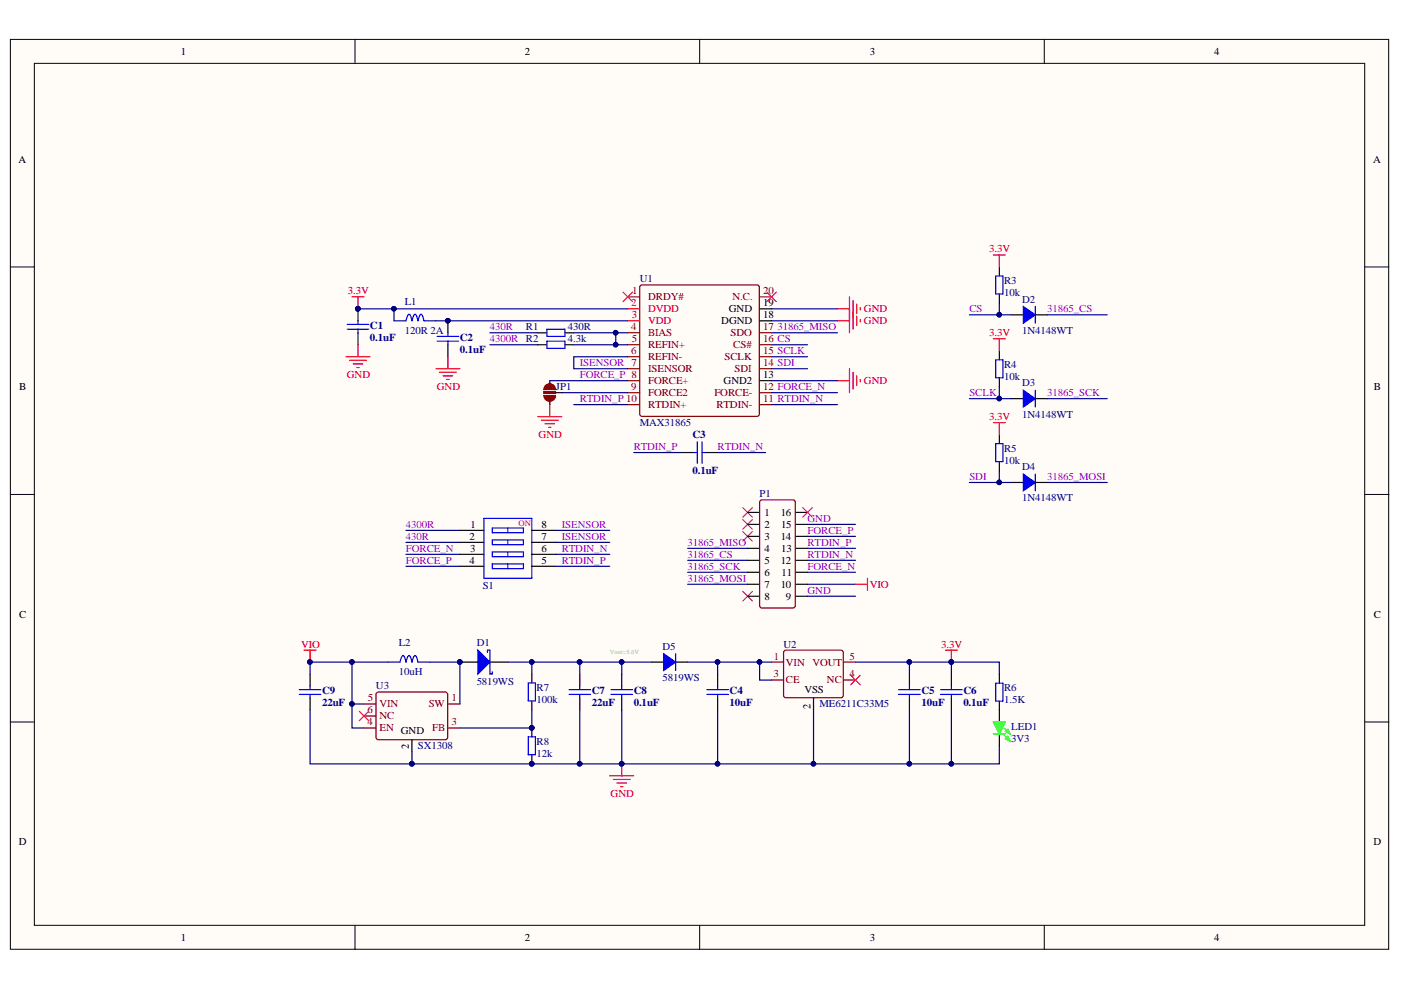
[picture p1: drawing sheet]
<svg xmlns="http://www.w3.org/2000/svg" width="297mm" height="210mm" viewBox="0 0 297 210" stroke-linecap="round" stroke-linejoin="round" font-family="sans-serif">
<g fill="#fffcf8" stroke="#000" stroke-width=".21">
<path d="M2.2 8.4h292.2v192.9h-292.2z"/>
<path d="M7.3 13.4h282v182.8h-282z"/>
</g>
<path d="M75.3 8.4v5M148.3 8.4v5M221.4 8.4v5M2.2 56.6h5.1M289.4 56.6h5.1M2.2 104.8h5.1M289.4 104.8h5.1M2.2 153.1h5.1M289.4 153.1h5.1M75.3 196.2v5.1M148.3 196.2v5.1M221.4 196.2v5.1" fill="none" stroke="#000" stroke-width=".21"/>
<g fill="none" stroke="#800" stroke-width=".25">
<path d="M133.1 62.9h2.5M133.1 70.6h2.5M133.1 73.1h2.5M133.1 75.6h2.5M133.1 78.2h2.5M135.7 60.7l.4-.3h24.4l.4 .3 .1 27.1-.3 .4-24.6 .1-.4-.3zM161 62.9h2.6M161 70.6h2.6M161 73.1h2.6M161 75.6h2.6M161 78.2h2.6M133.1 80.7h2.5"/>
<path d="M133.1 83.3h2.5M133.1 85.8h2.5M161 83.3h2.6M161 85.8h2.6M77.2 149.3h2.5M77.2 154.3h2.5M77.2 151.8h2.5M79.8 147l.4-.3 14.5 .1 .2 .4-.1 9.4-.4 .2h-14.4l-.3-.5zM95 149.3h2.5M95 154.3h2.5"/>
</g>
<g fill="none" stroke="#f00" stroke-width=".25">
<path d="M73.4 75.6h5M74.1 76.4h3.6M74.9 77.2h2M75.7 77.9h.5M75.9 73.1v2.5M92.4 78.2h5.1M93.2 78.9h3.5M93.9 79.7h2.1M95 75.6v2.6M133.1 65.5h2.5M133.1 68h2.5M177.6 65.5h2.5"/>
<path d="M177.6 68h2.5M180.1 62.9v7.7M180.1 78.2v5.1M180.9 63.7v6.1M180.9 78.9v3.6M181.6 64.5v2M181.6 67v2M181.6 79.7v2M182.4 65.2v.5M182.4 67.8v.5M94.7 80.5h.5M114 88.3h5.1"/>
<path d="M114.8 89.1h3.5M115.6 89.9h2M116.3 90.6h.5M116.6 85.8v2.5M177.6 80.7h2.5M182.4 80.5v.5M64.5 137.8h2.5M65.7 137.8v2.6"/>
</g>
<g fill="none" stroke="#000" stroke-width=".25">
<path d="M75.9 65.5v2.5M75.9 70.6v2.5M95 68v2.6M95 73.1v2.5M114 70.6h1.9M114 73.1h1.9M119.8 70.6h1.9M119.8 73.1h1.9M161 68h2.6M161 65.5h2.6M116.6 80.7v.6M116.6 85.2v.6"/>
<path d="M117.8 83.3h1.3M144.5 95.9h2.6M149.6 95.9h2.6M161 80.7h2.6M97.5 112.5h5.1M97.5 115h5.1M97.5 117.5h5.1M112.8 112.5h5M112.8 115h5M112.8 117.5h5M97.5 120.1h5.1M112.8 120.1h5"/>
<path d="M65.7 142.9v2.6M65.7 148v2.5M87.3 156.9v2.5M97.5 140.4h3.8M103.9 140.4h3.8"/>
</g>
<g fill="none" stroke="#f00" stroke-width=".21">
<path d="M132.1 61.9l2 2.1M134.1 61.9l-2 2.1M162.6 61.9l2 2.1M164.6 61.9l-2 2.1M157.5 107.6l2 2.1M157.5 110.2l2 2M157.5 112.7l2 2M159.5 107.6l-2 2.1M159.5 110.2l-2 2M159.5 112.7l-2 2M157.5 125.4l2 2M159.5 125.4l-2 2"/>
<path d="M76.2 150.8l2 2M78.2 150.8l-2 2"/>
</g>
<g fill="none" stroke="#00f" stroke-width=".25">
<path d="M73.6 69.8h4.6M73.6 68.8h4.6M75.9 68v.8M75.9 69.8v.8M86.1 68l.1-.5a.81 .81 0 0 1 .6-.9l.5 1.4 .2-.5a.81 .81 0 0 1 .6-.9l.5 1.4 .1-.5a.81 .81 0 0 1 .7-.9l.5 1.4M92.7 72.3h4.6M92.7 71.3h4.6M95 70.6v.7M95 72.3v.8M116 69.8h3.8v1.5h-3.8zM116 72.3h3.8v1.6h-3.8zM147.1 95.9h.7"/>
<path d="M147.8 93.7v4.5M148.8 95.9h.8M148.8 93.7v4.5M102.6 109.9h10.2v12.7h-10.2zM104.4 111.9h6.6v1.1h-6.6zM104.4 114.5h6.6v1h-6.6zM104.4 117h6.6v1h-6.6zM104.4 119.6h6.6v1h-6.6zM107.7 111.9v1.1M107.7 114.5v1M107.7 117v1M107.7 119.6v1"/>
<path d="M63.5 146.2h4.5M63.5 147.2h4.5M65.7 145.5v.7M65.7 147.2v.8M84.8 140.4l.1-.5a.81 .81 0 0 1 .7-.9l.5 1.4 .1-.5a.81 .81 0 0 1 .6-.9l.5 1.4 .2-.5a.81 .81 0 0 1 .6-.9l.5 1.4"/>
</g>
<g fill="#000080" stroke="#000080" stroke-width=".21">
<circle cx="75.9" cy="65.5" r=".49"/>
<circle cx="94.9" cy="68" r=".48"/>
<circle cx="65.7" cy="140.4" r=".49"/>
<circle cx="97.5" cy="140.4" r=".48"/>
</g>
<path d="M83.5 68h2.6M89.9 68h2.5M82.3 140.4h2.5M88.6 140.4h2.6" fill="none" stroke="#0000bf" stroke-width=".25"/>
<g fill="#800000" stroke="#800000" stroke-width=".21">
<path d="M115.3 83.9a1.25 1.25 0 0 0 1.2 1.2 1.25 1.25 0 0 0 1.3-1.2zM115.3 83.9h1.2z" fill-rule="evenodd"/>
<path d="M115.6 81.8l-.3 .8h2.5a1.25 1.25 0 0 0-.8-1.2 1.25 1.25 0 0 0-1.4 .4zM116.5 82.6h1.3z" fill-rule="evenodd"/>
</g>
<path d="M115.3 83h2.5v.5h-2.5z" fill="#800000" stroke="#800000" stroke-width=".21"/>
<path d="M101.3 137.8l2.6 2.6-2.6 2.5z" fill="#00f"/>
<g fill="none" stroke="#00f" stroke-width=".25">
<path d="M101.3 137.8l2.6 2.6-2.6 2.5zM103.4 138.4v-.6h.5v5.1h.5v-.5M112 144.8h1.5v3.8h-1.5zM112 156.2h1.5v3.8h-1.5zM120.6 146.2h4.6M120.6 147.2h4.6M122.9 145.5v.7M122.9 147.2v.8M129.5 146.2h4.6M129.5 147.2h4.6M131.8 145.5v.7M131.8 147.2v.8"/>
<path d="M149.9 146.2h4.5M149.9 147.2h4.5M152.2 145.5v.7M152.2 147.2v.8M190.5 146.2h4.6M190.5 147.2h4.6M192.8 145.5v.7M192.8 147.2v.8M199.4 146.2h4.6M199.4 147.2h4.6M201.7 145.5v.7M201.7 147.2v.8"/>
<path d="M211.1 144.9h1.5v3.8h-1.5z"/>
</g>
<g fill="#000080" stroke="#000080" stroke-width=".21">
<circle cx="97.5" cy="140.4" r=".48"/>
<circle cx="112.7" cy="154.3" r=".48"/>
<circle cx="112.7" cy="161.9" r=".48"/>
<circle cx="201.7" cy="140.4" r=".48"/>
</g>
<g fill="none" stroke="#000" stroke-width=".25">
<path d="M112.8 142.9v1.9M112.8 148.7v1.8M112.8 154.3v1.9M122.9 142.9v2.6M122.9 148v2.5M131.8 142.9v2.6M131.8 148v2.5M152.2 142.9v2.6M152.2 148v2.5M192.8 142.9v2.6M192.8 148v2.5M201.7 142.9v2.6"/>
<path d="M201.7 148v2.5M211.9 142.9v1.9M211.9 148.7v4.4M211.9 155.6v2.6M112.8 160.1v1.9"/>
</g>
<path d="M200.4 137.8h2.6M201.7 137.8v2.6" fill="none" stroke="#f00" stroke-width=".25"/>
<path d="M210.6 153.1h2.5l-1.2 2.5z" fill="#0f0"/>
<path d="M210.6 153.1h2.5l-1.2 2.5zM212.9 154.3l1.3 1.3M212.9 155.9l1.3 1.2" fill="none" stroke="#0f0" stroke-width=".25"/>
<path d="M213.1 155.1l.6-.5 .5 1z" fill="#0f0"/>
<path d="M213.1 155.1l.6-.5 .5 1z" fill="none" stroke="#0f0" stroke-width=".25"/>
<path d="M213.1 156.6l.6-.5 .5 1z" fill="#0f0"/>
<path d="M210.6 155.6h2.5M213.1 156.6l.6-.5 .5 1z" fill="none" stroke="#0f0" stroke-width=".25"/>
<path d="M74.6 62.9h2.6M75.9 62.9v2.6" fill="none" stroke="#f00" stroke-width=".25"/>
<circle cx="75.9" cy="65.5" r=".49" fill="#000080" stroke="#000080" stroke-width=".21"/>
<g fill="none" stroke="#000" stroke-width=".25">
<path d="M158.5 108.6h2.5M158.5 111.2h2.5M158.5 113.7h2.5M158.5 116.3h2.5M158.5 118.8h2.5M168.7 108.6h2.5M168.7 111.2h2.5M168.7 113.7h2.5M168.7 116.3h2.5M168.7 118.8h2.5M158.5 121.3h2.5M158.5 123.9h2.5"/>
<path d="M158.5 126.4h2.5M168.7 121.3h2.5M168.7 123.9h2.5M168.7 126.4h2.5M138.2 140.4h2.4M143.4 140.4h2.4M172.5 148v2.5"/>
</g>
<path d="M161.1 106.2l.5-.2h6.5l.5 .2v22.2l-.2 .4-6.8 .1-.5-.2zM166.2 138.1l.4-.3 11.9 .1 .3 .5-.1 9.3-.4 .2h-11.9l-.3-.5zM163.6 140.4h2.5M163.6 144.2h2.5M178.8 140.4h2.6M178.8 144.2h2.6" fill="none" stroke="#800" stroke-width=".25"/>
<path d="M180.4 143.2l2 2M182.4 143.2l-2 2" fill="none" stroke="#f00" stroke-width=".21"/>
<path d="M140.7 138.6l2.6 1.8-2.6 1.8z" fill="#00f"/>
<path d="M140.7 138.6l2.6 1.8-2.6 1.8zM143.3 138.6v3.6" fill="none" stroke="#00f" stroke-width=".25"/>
<path d="M214.4 66.8h2.4M219.6 66.8h2.4" fill="none" stroke="#000" stroke-width=".25"/>
<path d="M217 65l2.5 1.8-2.5 1.7z" fill="#00f"/>
<path d="M211.1 58.5h1.5v3.8h-1.5zM217 65l2.5 1.8-2.5 1.7zM219.5 65v3.5" fill="none" stroke="#00f" stroke-width=".25"/>
<path d="M211.9 56.6v1.9M211.9 62.3v1.9M214.4 84.5h2.4M219.6 84.5h2.4" fill="none" stroke="#000" stroke-width=".25"/>
<path d="M210.6 54.1h2.5M211.9 54.1v2.5" fill="none" stroke="#f00" stroke-width=".25"/>
<path d="M217 82.7l2.5 1.8-2.5 1.8z" fill="#00f"/>
<path d="M211.1 76.3h1.5v3.8h-1.5zM217 82.7l2.5 1.8-2.5 1.8zM219.5 82.7v3.6" fill="none" stroke="#00f" stroke-width=".25"/>
<path d="M211.9 74.4v1.8M211.9 80.1v1.9M214.4 102.3h2.4M219.6 102.3h2.4" fill="none" stroke="#000" stroke-width=".25"/>
<path d="M210.6 71.8h2.5M211.9 71.8v2.6" fill="none" stroke="#f00" stroke-width=".25"/>
<path d="M217 100.5l2.5 1.8-2.5 1.8z" fill="#00f"/>
<path d="M211.1 94.1h1.5v3.8h-1.5zM217 100.5l2.5 1.8-2.5 1.8zM219.5 100.5v3.6" fill="none" stroke="#00f" stroke-width=".25"/>
<path d="M211.9 92.1v1.9M211.9 97.9v1.9" fill="none" stroke="#000" stroke-width=".25"/>
<path d="M210.6 89.6h2.5M211.9 89.6v2.5M181.4 123.9h2.5M183.9 122.6v2.5M129.3 164.5h5.1M130 165.3h3.6M130.8 166h2M131.6 166.8h.5M131.8 162v2.5" fill="none" stroke="#f00" stroke-width=".25"/>
<g fill="none" stroke="#000080" stroke-width=".25">
<path d="M75.9 65.5h57.2M83.5 65.5v2.5M92.4 68h40.7M103.9 73.1h10.1M103.9 70.6h10.1M121.7 73.1h8.8M121.7 70.6h8.8M133.1 75.6h-11.4v2.6h11.4M133.1 70.6h-2.6v2.5h2.6M163.6 73.1h7.6M163.6 70.6h14M163.6 78.2h7.6"/>
<path d="M163.6 75.6h7.6M163.6 68h14M163.6 65.5h14M205.5 66.8h6.4M211.9 64.2v2.6h2.5M222 66.8h12.8M116.6 80.7h16.5M119.1 83.3h14M121.7 85.8h11.4M134.4 95.9h10.1M152.2 95.9h10.1M163.6 80.7h14"/>
<path d="M163.6 83.3h14M163.6 85.8h14M205.5 84.5h6.4M211.9 99.8v2.5h2.5M211.9 82v2.5h2.5M222 84.5h12.8M86.1 117.5h11.4M86.1 115h11.4M86.1 112.5h11.4M117.8 117.5h11.5M117.8 115h11.5M117.8 112.5h11.5"/>
<path d="M145.8 118.8h12.7M145.8 116.3h12.7M171.2 118.8h10.2M171.2 116.3h10.2M171.2 113.7h10.2M171.2 111.2h10.2M205.5 102.3h6.4M222 102.3h12.8M86.1 120.1h11.4M117.8 120.1h11.5M145.8 123.9h12.7M145.8 121.3h12.7"/>
<path d="M171.2 123.9h10.2M171.2 121.3h10.2M171.2 126.4h10.2M65.7 150.5v11.5h21.6M74.6 140.4v8.9M77.2 149.3h-2.6v5h2.6M82.3 140.4h-16.6v2.5M87.3 159.4v2.6M91.2 140.4h6.3v8.9M107.7 140.4h5.1v2.5M112.8 150.5v3.8h-15.3M112.8 140.4h10.1v2.5"/>
<path d="M122.9 150.5v11.5h-35.6M122.9 140.4h8.9v2.5M131.8 150.5v11.5h-8.9M131.8 140.4h6.4M145.8 140.4h17.8M152.2 140.4v2.5M152.2 150.5v11.5M161 140.4v3.8h2.6M172.5 150.5v11.5h-40.7M181.4 140.4h30.5v2.5M192.8 150.5v11.5h-20.3M192.8 140.4v2.5"/>
<path d="M201.7 150.5v11.5h-8.9M201.7 140.4v2.5M211.9 158.2v3.8h-10.2"/>
</g>
<g fill="#000080" stroke="#000080" stroke-width=".21">
<circle cx="201.7" cy="140.4" r=".48"/>
<circle cx="87.3" cy="161.9" r=".48"/>
<circle cx="74.6" cy="140.4" r=".48"/>
<circle cx="65.7" cy="140.4" r=".49"/>
<circle cx="74.6" cy="149.2" r=".48"/>
<circle cx="75.9" cy="65.5" r=".49"/>
<circle cx="83.5" cy="65.5" r=".48"/>
<circle cx="122.9" cy="161.9" r=".49"/>
<circle cx="112.7" cy="161.9" r=".48"/>
<circle cx="97.5" cy="140.4" r=".48"/>
<circle cx="94.9" cy="68" r=".48"/>
<circle cx="112.7" cy="154.3" r=".48"/>
<circle cx="112.7" cy="140.4" r=".48"/>
<circle cx="122.9" cy="140.4" r=".49"/>
<circle cx="130.5" cy="73.1" r=".48"/>
<circle cx="130.5" cy="70.5" r=".48"/>
<circle cx="131.8" cy="161.9" r=".48"/>
<circle cx="131.8" cy="140.4" r=".48"/>
<circle cx="172.5" cy="161.9" r=".48"/>
<circle cx="152.1" cy="161.9" r=".48"/>
<circle cx="152.1" cy="140.4" r=".48"/>
<circle cx="161" cy="140.4" r=".48"/>
<circle cx="192.8" cy="161.9" r=".48"/>
<circle cx="192.8" cy="140.4" r=".48"/>
<circle cx="201.7" cy="161.9" r=".48"/>
<circle cx="211.9" cy="102.3" r=".48"/>
<circle cx="211.9" cy="84.5" r=".48"/>
<circle cx="211.9" cy="66.7" r=".48"/>
</g>
<path d="M170.2 107.6l2 2.1M172.2 107.6l-2 2.1" fill="none" stroke="#f00" stroke-width=".21"/>
<g font-size="2.3" fill="#000080">
<text x="78.4" y="69.8">C1</text>
<text x="78.4" y="72.3">0.1uF</text>
<text x="97.5" y="72.3">C2</text>
<text x="97.5" y="74.9">0.1uF</text>
<text x="146.8" y="92.9">C3</text>
<text x="146.8" y="100.5">0.1uF</text>
<text x="68.3" y="147.2">C9</text>
<text x="68.3" y="149.8">22uF</text>
<text x="125.5" y="147.2">C7</text>
<text x="125.5" y="149.8">22uF</text>
<text x="134.4" y="147.2">C8</text>
<text x="134.4" y="149.8">0.1uF</text>
<text x="154.7" y="147.2">C4</text>
<text x="154.7" y="149.8">10uF</text>
<text x="195.4" y="147.2">C5</text>
<text x="195.4" y="149.8">10uF</text>
<text x="204.3" y="147.2">C6</text>
<text x="204.3" y="149.8">0.1uF</text>
</g>
<g font-size="2.3">
<text x="171.8" y="150.3" transform="rotate(-90 171.8 150.3)">2</text>
<text x="86.7" y="158.7" transform="rotate(-90 86.7 158.7)">2</text>
</g>
<g font-size="2.2">
<text x="38.3" y="11.6">1</text>
<text x="111.3" y="11.6">2</text>
<text x="184.5" y="11.6">3</text>
<text x="257.4" y="11.6">4</text>
<text x="4" y="34.5">A</text>
<text x="291.1" y="34.5">A</text>
<text x="161.8" y="64.9">19</text>
<text x="152.9" y="68.7">DGND</text>
<text x="154.5" y="66.2">GND</text>
<text x="161.8" y="67.5">18</text>
<text x="4.1" y="82.7">B</text>
<text x="153.4" y="81.4">GND2</text>
<text x="161.8" y="80.2">13</text>
<text x="291.3" y="82.7">B</text>
<text x="99.7" y="111.9">1</text>
<text x="114.8" y="111.9">8</text>
<text x="162.1" y="109.4">1</text>
<text x="162.1" y="111.9">2</text>
<text x="165.5" y="109.4">16</text>
<text x="165.6" y="111.9">15</text>
<text x="99.5" y="114.4">2</text>
<text x="99.5" y="119.5">4</text>
<text x="99.7" y="117">3</text>
<text x="114.8" y="119.5">5</text>
<text x="114.8" y="117">6</text>
<text x="114.8" y="114.4">7</text>
<text x="162.1" y="114.4">3</text>
<text x="162.1" y="117">4</text>
<text x="162.1" y="119.5">5</text>
<text x="165.5" y="119.5">12</text>
<text x="165.5" y="114.4">14</text>
<text x="165.6" y="117">13</text>
<text x="162.1" y="122.1">6</text>
<text x="162.1" y="124.6">7</text>
<text x="165.5" y="124.6">10</text>
<text x="165.7" y="122.1">11</text>
<text x="4.1" y="130.9">C</text>
<text x="162.1" y="127.1">8</text>
<text x="166.6" y="127.1">9</text>
<text x="291.3" y="130.9">C</text>
<text x="170.6" y="146.9">VSS</text>
<text x="4" y="179.2">D</text>
<text x="291.2" y="179.2">D</text>
<text x="38.3" y="199.5">1</text>
<text x="111.3" y="199.5">2</text>
<text x="184.5" y="199.5">3</text>
<text x="257.4" y="199.5">4</text>
</g>
<g font-size="2.2" fill="#f00">
<text x="209.7" y="53.5">3.3V</text>
<text x="73.8" y="62.4">3.3V</text>
<text x="133.9" y="64.9">2</text>
<text x="134" y="67.5">3</text>
<text x="137.4" y="66.2">DVDD</text>
<text x="137.4" y="68.7">VDD</text>
<text x="183.2" y="68.7">GND</text>
<text x="183.2" y="66.2">GND</text>
<text x="209.7" y="71.3">3.3V</text>
<text x="73.5" y="80.2">GND</text>
<text x="92.6" y="82.7">GND</text>
<text x="183.2" y="81.4">GND</text>
<text x="209.7" y="89.1">3.3V</text>
<text x="114.2" y="92.9">GND</text>
<text x="184.4" y="124.6">VIO</text>
<text x="63.8" y="137.3">VIO</text>
<text x="199.6" y="137.3">3.3V</text>
<text x="129.5" y="169">GND</text>
</g>
<g font-size="2.2" fill="#000080">
<text x="135.6" y="59.9">U1</text>
<text x="85.8" y="64.7">L1</text>
<text x="212.9" y="60.3">R3</text>
<text x="212.9" y="62.8">10k</text>
<text x="216.7" y="64.2">D2</text>
<text x="85.8" y="70.8">120R 2A</text>
<text x="111.5" y="70">R1</text>
<text x="120.4" y="70">430R</text>
<text x="216.7" y="70.8">1N4148WT</text>
<text x="111.5" y="72.6">R2</text>
<text x="120.4" y="72.6">4.3k</text>
<text x="117.8" y="82.7">JP1</text>
<text x="212.9" y="78">R4</text>
<text x="212.9" y="80.6">10k</text>
<text x="216.7" y="81.9">D3</text>
<text x="216.7" y="88.5">1N4148WT</text>
<text x="135.6" y="90.3">MAX31865</text>
<text x="212.9" y="95.8">R5</text>
<text x="212.9" y="98.3">10k</text>
<text x="216.7" y="99.7">D4</text>
<text x="161" y="105.4">P1</text>
<text x="216.7" y="106.3">1N4148WT</text>
<text x="102.3" y="124.9">S1</text>
<text x="84.5" y="137">L2</text>
<text x="101.1" y="137">D1</text>
<text x="140.5" y="137.8">D5</text>
<text x="166.1" y="137.3">U2</text>
<text x="84.5" y="143.1">10uH</text>
<text x="79.7" y="146.2">U3</text>
<text x="101.1" y="145.2">5819WS</text>
<text x="113.8" y="146.5">R7</text>
<text x="113.8" y="149.1">100k</text>
<text x="140.5" y="144.4">5819WS</text>
<text x="173.8" y="150">ME6211C33M5</text>
<text x="212.9" y="146.6">R6</text>
<text x="212.9" y="149.1">1.5K</text>
<text x="214.4" y="154.8">LED1</text>
<text x="88.6" y="158.9">SX1308</text>
<text x="113.8" y="158">R8</text>
<text x="113.8" y="160.5">12k</text>
<text x="214.4" y="157.4">3V3</text>
</g>
<g font-size="2.2" fill="#800">
<text x="134.1" y="62.4">1</text>
<text x="137.4" y="63.7">DRDY#</text>
<text x="155.3" y="63.7">N.C.</text>
<text x="161.8" y="62.4">20</text>
<text x="133.9" y="70">4</text>
<text x="137.4" y="71.3">BIAS</text>
<text x="154.9" y="71.3">SDO</text>
<text x="161.8" y="70">17</text>
<text x="133.9" y="75.1">6</text>
<text x="133.9" y="72.6">5</text>
<text x="137.4" y="73.8">REFIN+</text>
<text x="137.4" y="76.4">REFIN-</text>
<text x="153.6" y="76.4">SCLK</text>
<text x="155.5" y="73.8">CS#</text>
<text x="161.8" y="77.6">14 SDI</text>
<text x="161.8" y="75.1">15 SCLK</text>
<text x="161.8" y="72.6">16 CS</text>
<text x="133.9" y="82.7">9</text>
<text x="137.4" y="78.9">ISENSOR</text>
<text x="137.4" y="81.4">FORCE+</text>
<text x="137.4" y="84">FORCE2</text>
<text x="151.5" y="84">FORCE-</text>
<text x="155.7" y="78.9">SDI</text>
<text x="161.8" y="82.7">12 FORCE_N</text>
<text x="137.4" y="86.5">RTDIN+</text>
<text x="151.9" y="86.5">RTDIN-</text>
<text x="161.8" y="85.2">11 RTDIN_N</text>
<text x="164" y="143.6">3</text>
<text x="164" y="139.8">1</text>
<text x="166.6" y="141.1">VIN</text>
<text x="172.3" y="141.1">VOUT</text>
<text x="180.1" y="143.6">4</text>
<text x="180.1" y="139.8">5</text>
<text x="78" y="148.7">5</text>
<text x="80.5" y="150">VIN</text>
<text x="90.9" y="150">SW</text>
<text x="95.7" y="148.7">1</text>
<text x="166.6" y="144.9">CE</text>
<text x="175.3" y="144.9">NC</text>
<text x="77.9" y="153.8">4</text>
<text x="77.9" y="151.3">6</text>
<text x="80.5" y="155.1">EN GND</text>
<text x="80.5" y="152.5">NC</text>
<text x="91.6" y="155.1">FB</text>
<text x="95.7" y="153.8">3</text>
</g>
<g font-size="2.2" fill="#90f">
<text x="103.9" y="70">430R</text>
<text x="164.9" y="70">31865_MISO</text>
<text x="205.5" y="66.2">CS</text>
<text x="222" y="66.2">31865_CS</text>
<text x="103.9" y="72.6">4300R</text>
<text x="122.9" y="77.6">ISENSOR 7</text>
<text x="122.9" y="80.2">FORCE_P 8</text>
<text x="205.5" y="84">SCLK</text>
<text x="222" y="84">31865_SCK</text>
<text x="122.9" y="85.2">RTDIN_P 10</text>
<text x="134.4" y="95.4">RTDIN_P</text>
<text x="152.2" y="95.4">RTDIN_N</text>
<text x="205.5" y="101.7">SDI</text>
<text x="222" y="101.7">31865_MOSI</text>
<text x="86.1" y="111.9">4300R</text>
<text x="119.1" y="111.9">ISENSOR</text>
<text x="171.2" y="113.2">FORCE_P</text>
<text x="171.2" y="110.6">GND</text>
<text x="86.1" y="119.5">FORCE_P</text>
<text x="86.1" y="114.4">430R</text>
<text x="86.1" y="117">FORCE_N</text>
<text x="119.1" y="119.5">RTDIN_P</text>
<text x="119.1" y="114.4">ISENSOR</text>
<text x="119.1" y="117">RTDIN_N</text>
<text x="145.8" y="118.3">31865_CS</text>
<text x="145.8" y="115.7">31865_MISO</text>
<text x="171.2" y="118.3">RTDIN_N</text>
<text x="171.2" y="115.7">RTDIN_P</text>
<text x="145.8" y="123.3">31865_MOSI</text>
<text x="145.8" y="120.8">31865_SCK</text>
<text x="171.2" y="125.9">GND</text>
<text x="171.2" y="120.8">FORCE_N</text>
</g>
<text font-size="1.8" fill="#ee0e22" x="110" y="111.5">ON</text>
<text font-size="1.3" fill="#93c47d" x="129.3" y="138.8">Vout=5.6V</text>
</svg>
